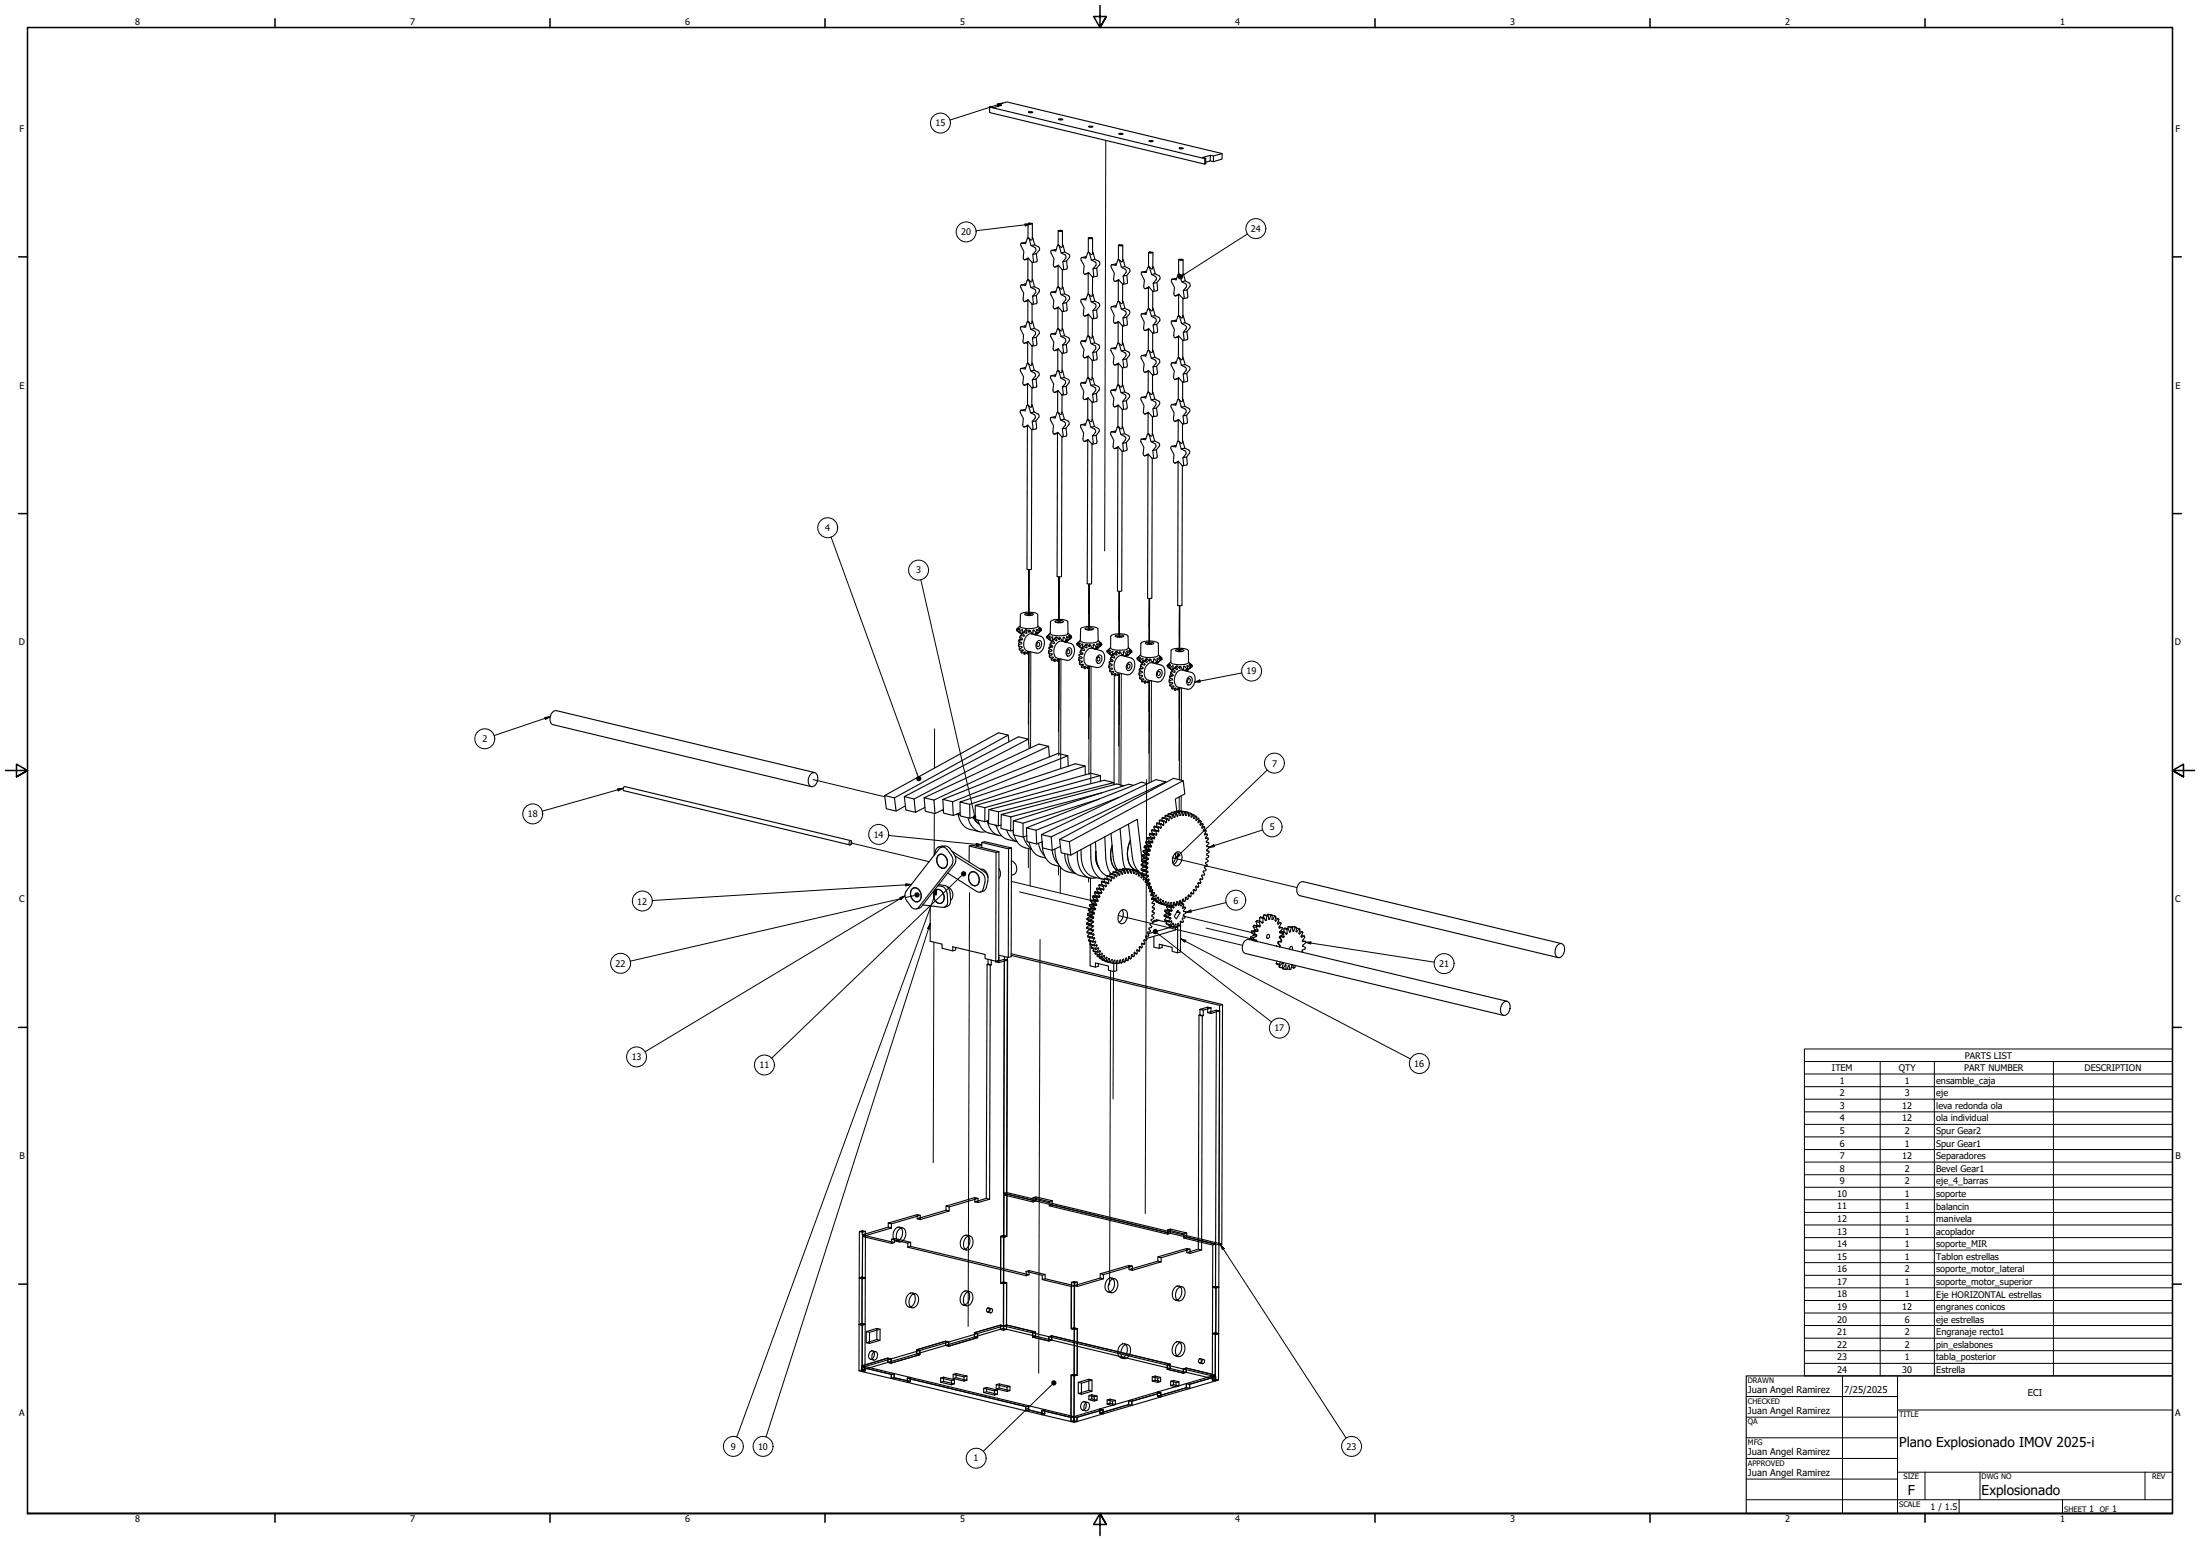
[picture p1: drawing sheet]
<svg xmlns="http://www.w3.org/2000/svg" width="1016mm" height="711mm" viewBox="0 0 1016 711" stroke-linecap="round" stroke-linejoin="round" font-family="sans-serif">
<!-- layer: Tweak Trail (ANSI) -->
<g fill="none" stroke="#000" stroke-width=".46">
<path d="M511 65l-1 189M475 263v21v-21v13M475 263v21M489 266v21v-21v14M489 266v21M503 270v21v-21v13M517 273v21v-21v14M517 273v21M531 290v-14v21M545 293v-13v21M475 301v33M475 301v42"/>
<path d="M476 301v44M490 304v51M503 308v33M503 308v49M504 308v54M515 312l-1 50M517 311v33M517 311v51M518 311v52M532 314v47M545 318v33M545 318v42"/>
<path d="M546 317v43M432 336v18M489 338v-33v44M531 328v-13v33M531 338v-23v46M375 360l34 8M530 360l-1 200M431 375v20M435 374h1M442 376h1M449 377l1 1M456 379h1"/>
<path d="M545 368v6M546 367l-1 7M393 389l36 9M475 392v8M476 392v17M489 400v4M542 396l57 14M448 412l-1 200M467 407l37 9M471 412l32 7M490 400v12M503 405v2"/>
<path d="M504 405v11M431 435v102M480 434v200M516 423l58 13M546 423l32 7M557 428l21 5M513 448l-1 145M514 448v59"/>
</g>
<!-- layer: Visible (ANSI) -->
<g fill="none" stroke="#000" stroke-width=".51">
<path d="M461 49v-1l2 1-4 1-2-1 99 24v3l-99-24v-3M461 48l4-1 99 24v2l-4 2M475 52h2zM489 55h2zM503 58h2zM517 62h2zM531 65h2zM545 68h1zM557 73h-1M559 72l-4 1h2v3h-1M560 72h-1v2l-2 1M564 71l-4 1v3l-1-1"/>
<path d="M474 112h-2M475 119v10l1 1 1-1v-8M475 120h-2M475 103v7l1 1 1-1v-7M475 103h2zM475 119h.1M475 119l-2 1M476 113l2 2v1l-1 1h2v3v1h-2M477 110l1 3h-2l-1-3-1 2h-2l-1 1a7 7 0 0 1 2 7M477 117v4l-2-2M478 113l2 2-1 2M488 115l-2 1"/>
<path d="M489 107v6l1 1 1-1v-6M489 106l2 1zM490 117l2 1v1l-1 2 2-1v3v1l-2 1M491 113l1 3-2 1-1-4-1 3h-2h-1a8 8 0 0 1 2 7M492 116l2 2-1 2M502 119h-3M503 110v6l1 2 1-1v-7M503 110h2zM505 116l1 4h-2l-1-4-2 3h-1l-1 1a7 7 0 0 1 2 6v1M506 120l2 1v1l-2 2M517 113h1zM517 113v7"/>
<path d="M517 120h.1M517 120h-1M518 120l2 3h-2l-1-3-2 2h-1l-1 1a7 7 0 0 1 1 7l3-1M519 113l-1 8-1-1M530 117l2-1zM530 117v6l2 1v-7M544 120h2zM544 120v6M546 120v7v1l-2-2M473 131l-1 1M473 131h.1M473 131h1"/>
<path d="M475 139h-2M475 138l-2 1M475 138v10M476 133l2 1v1l-1 2 2-1v3v1h-2M477 129l1 3-2 1-1-4-1 3h-2h-1a8 8 0 0 1 2 7M477 137v3l-2-2M478 132l2 2-1 2M486 135l-1 1a8 8 0 0 1 2 6h2M488 135h-2M489 123h-2M489 122l-2 1M489 122v10l1 1h1v-9"/>
<path d="M490 136l2 1v1l-1 2h2v3l-2 1M491 132l1 4h-2l-1-4-2 3h-1M491 121v3l-2-2M492 136l2 1v1l-1 2M501 138h.1M501 138h-2M501 138h1M503 126l-2 1M503 126v10M504 139l2 2v1l-1 1h1l1 3-1 1h-1M504 120l2 1v1l-1 2h1l1 3-1 1h-1M505 136l1 3h-2l-1-3-2 2h-1l-1 1a7 7 0 0 1 2 7"/>
<path d="M505 128l-1 9-2-1M505 124v4l-2-2M506 139l2 1v1l-2 2M515 122h.1M515 122h-2M515 122h1M516 130h-1M517 129l-1 10 2 1v-1v-8M518 123l2 2v1l-1 1h1l1 3-1 1h-1M518 139l1 3-1 1-1-4-2 3-2-1M519 127v4l-2-2M520 123l2 1v1l-2 2"/>
<path d="M527 126a7 7 0 0 1 1 7l3-1M529 125l-2 1M530 133h-1M531 132l-1 10 2 2v-1v-9M532 127l2 1v1l-1 2 1-1 1 4h-2M532 123l2 3-2 1-1-4-2 3h-2M533 131v3l-2-2M534 126l2 2v1l-2 1M543 129h.1M543 129h-2M544 136v10l2 1v-1v-8M544 136l-1 1"/>
<path d="M544 126h.1M544 136h.1M546 130l2 1v1l-2 2h2l1 3h-1l-1 1M546 126l1 4h-1l-2-4-1 3h-2v1a7 7 0 0 1 1 6l1 1M546 134l1 4-3-2M547 130l3 1v1l-2 2M472 151l-1 1a8 8 0 0 1 2 6h2M474 150l-2 1M475 158h-2M475 148h.1M475 158v10l1 1 1-1v-8M476 152l2 1v1l-1 2h2v3l-2 1"/>
<path d="M477 140l-1 9-1-1M477 148l1 4h-2l-1-4-1 3h-2M477 156v4l-2-2M478 152l2 1v1l-1 2M488 154h-3M489 142l-2 1M489 142v10l1 1 1-1v-8M490 155l2 2v1l-1 1h1l1 3-1 1h-1M491 152l1 3h-2l-1-3-2 2h-1l-1 1a7 7 0 0 1 2 7M491 159v4l-2-2M491 140v4l-2-2M492 155l2 1v1l-2 2"/>
<path d="M499 157v1a7 7 0 0 1 1 7l3-1M502 157h-3M502 146h-1M503 155h.1M503 145v10M503 145l-2 1M504 159l2 1v1l-1 2 1-1 1 3-1 1h-1M504 155l2 3-2 1-1-4-2 3-2-1M505 147l-1 9-1-1M505 143v4l-2-2M506 158l2 2v1l-2 1M513 141v1a7 7 0 0 1 1 7l3-1"/>
<path d="M515 141h-2M516 149h-1M517 148l-1 10 2 1v-9M518 143l2 1-1 3 1-1 1 4h-2M518 158l1 4h-1l-1-4-2 3h-2M519 147v3l-2-2M519 142l3 2v1l-2 1M527 145v1a7 7 0 0 1 1 6l1 1M529 144h.1M529 144l-2 1M529 144v1M530 152v10l2 1v-1v-8"/>
<path d="M530 152l-1 1M530 152h.1M532 146l2 1v1l-1 2h1l1 3h-1l-1 1M532 142l1 4h-1l-2-4-1 3h-2M533 150v4l-3-2M533 146l3 1v1l-2 2M541 148v1a7 7 0 0 1 1 7h1M543 148h.1M543 148h-2M544 156h-1M544 155v10l2 1v-1v-8M544 155l-1 1"/>
<path d="M546 149l2 2-2 2h2l1 3-1 1h-2M546 146l1 3h-1l-2-3-1 2h-2M546 153l1 4-3-2M547 149l2 1 1 1-2 2M474 170h-3M475 177l-2 1M475 177v10M476 171l2 2v1l-1 1h1l1 3-1 1h-1M477 167l1 4h-2l-1-3-2 2h-2v1a7 7 0 0 1 2 6v1M477 179l-1 9-2-1M477 175v4l-2-2M478 171l2 1v1l-2 2"/>
<path d="M487 173h.1M487 173h-2M487 173h1M488 171h1M489 162h-2M489 161v10M489 161l-2 1M490 175l2 1v1l-1 2 1-1 1 3-1 1h-1M490 171l2 3-2 1-1-4-2 3-1-1-1 1a7 7 0 0 1 1 7h1M491 163l-1 9-1-1M491 179v3l-2-2M492 174l2 2v1l-2 1"/>
<path d="M499 177v1a7 7 0 0 1 1 6h3M501 176l-2 1M502 165h-1M503 164l-1 10 2 1v-9M504 178l2 2-1 2h1l1 3-2 1M504 174l2 4h-2l-1-4-2 3h-2M505 163v3l-2-2M506 178l2 1v1l-2 2M513 161v1a7 7 0 0 1 1 6h3l2 2v-4M515 180h.1M515 180h-2M515 160l-2 1"/>
<path d="M516 168h-1M517 168l-1 10 2 1v-1v-8M518 162l2 1v1l-1 2h1l1 3h-1l-1 1M518 177l1 4h-1l-2-3-1 2h-2v1a7 7 0 0 1 1 7h1M519 162l3 1v1l-2 2M529 164h.1M529 164h-2M530 172h-1M530 171v10l2 1v-1v-8M530 171l-1 1M530 171l2 2M532 165l2 1v1l-2 2h2l1 3-1 1h-1"/>
<path d="M532 161l1 4h-1l-2-3-1 2h-2v1a7 7 0 0 1 1 7h1M532 169l1 4h-1M533 165l3 1-1 1-1 2M541 167v1a6 6 0 0 1 1 6l1 1 1-1M543 167h-2M544 175h-1M544 174v10l2 1v-9M546 169l2 1-2 3 2-1v3v1h-2M546 165l1 3-1 1-2-4-1 3-2-1M546 173l1 3-3-2M547 168l3 2-2 2M474 189h-3"/>
<path d="M474 197h-1M475 196v67h1l1-65M475 196l-2 1M476 190l2 2v1l-1 2 1-1 1 3-1 1h-1M477 187l1 3h-2l-1-3-2 3-2-1v1a7 7 0 0 1 2 7M477 195v3l-2-2M478 190l2 2v1l-2 1M485 193a7 7 0 0 1 1 7h3M487 192l-2 1M488 181h-1M489 200l-1 66h1h1v-64M489 180l-1 10"/>
<path d="M489 180l-2 1M490 194l2 2-1 2h1l1 3-2 1M490 190l2 3-2 1-1-4-2 3h-2M490 182v9l-2-1M491 198v4l-2-2M492 193l2 2v1l-2 2M499 196v1a7 7 0 0 1 1 6l1 1M501 196h-2M502 184h-1M503 184l-1 10 2 1v-1v-8M504 197l2 1v2l-1 1h1l1 3-1 1h-1M504 193l1 4h-1l-2-3-1 2h-2"/>
<path d="M505 182v4l-2-2M505 197l3 1v1l-2 2M513 199v1a7 7 0 0 1 1 7h1M515 199h.1M515 199h-2M516 187v10M516 187l-1 1M516 197h.1M516 187h.1M516 197l2 1v-1M518 181l2 1v1l-2 2h2l1 3-1 1h-1M518 197l1 3-1 1-2-4-1 3-2-1"/>
<path d="M518 189v8M518 197h.1M518 185l1 4-3-2M519 181l3 1v1l-2 2M527 183v1a6 6 0 0 1 1 6l1 1M529 183h-2M530 191h-1M530 190v10l2 1v-9M530 190l-1 1M532 185l2 1-2 3 2-1v3v1h-2M532 181l1 3-1 1-2-4-1 3-2-1M532 189l1 3-3-2"/>
<path d="M533 184l3 2-2 2M543 186h.1M543 186l-2 1M544 194h-1M544 194v10M544 194l2 2M546 188l2 1v1l-2 2h2v3l-2 1M546 196v8h-2M546 184l1 4h-1l-2-4-1 3h-2v1a6 6 0 0 1 1 6h1M546 192l1 3-1 1M547 188l3 1-2 3M488 200h-1"/>
<path d="M502 203v67l2-1v-64M502 203l-1 1M502 203h.1M505 201v4l-3-2-1 1M516 207h-1M516 206v67h1h1v-65M516 206l-1 1M518 201l2 1-2 3 2-1 1 3-1 1h-2M518 205l1 3-3-2M519 200l2 1 1 1-2 2M527 203a6 6 0 0 1 1 7h1h1M529 202l-2 1"/>
<path d="M530 210h-1M530 210v66h2v-64M532 204l2 1v1l-2 2h2v3l-2 1M532 200l1 4h-1l-2-4-1 3h-2M532 208l1 4-3-2M533 204l3 1-2 3M543 206h.1M543 206h-2M544 213l-1 1M544 204h.1M544 213v66l1 1 1-1v-64M545 207l3 2v1l-2 1h2v3v1h-2"/>
<path d="M546 203l1 4h-2l-1-3-1 2h-2v1a8 8 0 0 1 1 6h2M546 211v4l-2-2M547 207l2 1-1 3M469 291l1-1v1l2 2M470 291l1-1-1 2M470 298l2 1-1 1M470 292l2 1M471 295l1 2-2 1M471 295h.1M471 298v2M471 292l1-1v1M471 300h2l-1 1"/>
<path d="M471 289l-1 2M471 296l-1 2M471 294v1M471 294l1 1h-1M471 283h3h5v6a8 8 0 0 1-8 0zM472 298v1M472 295h-1M472 292l1 1-2 1M472 292v1M473 293v1M473 283h1a2.1 2.1 0 0 1 3 1 2.1 2.1 0 0 1-4-1zM474 291l-1 1"/>
<path d="M474 291l1 1v-1M474 291v1h-2M474 294l2-2 5 2a4 4 0 0 1 1 4 4 4 0 0 1-3 3h-4a4 4 0 0 1-1-7zM474 284h1h1M475 292l1-1v1M476 292h.1M477 292h-1M477 292v1M477 291h.1M479 292l-2-1v1M479 292l-1 1M479 291h.1"/>
<path d="M479 292h.1M479 296a1.5 1.5 0 0 1 2 0 1.5 1.5 0 0 1 0 3 1.3 1.3 0 0 1-2 0 1.3 1.3 0 0 1-1-2zM479 297a.8 .8 0 0 1 1 1 .8 .8 0 0 1-1 0zM479 289l2 1M480 290h.1M480 292l-1-1v1M480 292l-2 1M480 291l-2 2M480 291v1M481 290h-1l1 1M481 290v1M481 291l-1-1v1"/>
<path d="M481 291l-2 2M483 294l1-1-1 1 3 2M483 294h1M484 294h1l-1 1M484 295l2 1M485 299h-1l2 1-2 1M485 295l1-1v1M485 292l-2 2M485 300l-1 1M485 297v2M485 297l1 2h-1M485 287l3-1 5 1v5a8 8 0 0 1-8 0z"/>
<path d="M485 299h.1M486 297h.1M486 295h.1M486 295l1 2h-2M486 298l-1 1M486 295v2M487 297h.1M487 287l3-1 1 1h-2zM488 294l-1 1M488 294l1 1v-1M488 294v2l-2-1M488 297l2-1 5 1a4 4 0 0 1 1 4 4 4 0 0 1-3 4l-4-1a4 4 0 0 1-1-7z"/>
<path d="M488 287h1h1M489 295l1-1v2M490 296h.1M490 296h1M491 296h.1M491 294v1M492 295l-1-1v2M492 295v1M493 294h.1M493 295h-1M493 299a1.5 1.5 0 0 1 2 1 1.5 1.5 0 0 1 0 2h-1a1.4 1.4 0 0 1-2 0 1.4 1.4 0 0 1 1-2zM493 292l2 2"/>
<path d="M494 293h.1M494 295l-1-1v1M494 295l-2 1M494 295l-2 1 1-1M494 295h.1M495 294h.1M495 294l-1-1 1 1M495 294l-1-1v2M495 294l-2 2M497 297l1-1-1 2 3 1M498 298l1-1-1 1M498 298l2 1z"/>
<path d="M499 298l1-1v2M499 296l-1 1M499 290l3-1 5 1v6a8 8 0 0 1-8 0zM499 300h.1M500 299h.1M500 299l1 1h-2M500 299l-1 1M501 290h1a2 2 0 0 1 3 0l-2 1zM502 297l-1 1M502 297l1 1v-1M502 297v2h-2M502 297l-1 2"/>
<path d="M502 291l1-1 1 1M502 300l2-1 4 1a4 4 0 0 1 2 5 4 4 0 0 1-3 3l-5-1a5 5 0 0 1 0-7zM503 298h.1M503 298l1 1M504 299h.1M505 299h-1M505 299h.1M505 297v1M506 299l-1-2v2M506 299l-1 1M507 297h-1M507 299h-1"/>
<path d="M507 299l-1 1M507 296l2 1M508 297h-1M508 298l-1-1v2M508 298l-2 2M508 298h.1M509 297h.1M509 297l-1-1 1 2M509 298l-1-1v1M509 298l-2 1M513 299l-2 2M513 293h3h5v6a8 8 0 0 1-8 0z"/>
<path d="M515 293h3l1 1h-3zM516 294h1h1M521 299l2 1M527 297l3-1 5 1v5a8 8 0 0 1-8 0zM529 297l2-1 2 1h-2zM530 297h1h1M471 300l1 1M472 301h2l-1 1M473 301v1l2-1-1 1M474 301v1M476 301l-2 1M484 301l2 1-1 1"/>
<path d="M485 302v1M485 303h1v1M485 303l1 1M486 304h1v1M486 302h.1M487 304v1l2-1-1 1M488 305h.1M490 304l-2 1M493 300a.8 .8 0 0 1 1 1 .8 .8 0 0 1-1 0zM498 304l2 1-1 1M498 302l2 2h-2M498 305l1 1"/>
<path d="M499 306l1 1-1 1M499 303l-1 1M499 300v2M499 300l1 2h-2M499 302h-1M499 307v1M499 308h2v1M500 305h.1M500 302h-1M501 308v1l2-1h-1M501 300h.1M502 308h.1"/>
<path d="M503 307l-1 1M507 303a1.4 1.4 0 0 1 2 0 1.4 1.4 0 0 1 0 2l-1 1a1.8 1.8 0 0 1-2-1 1.8 1.8 0 0 1 1-2zM507 303a.9 .9 0 0 1 1 1 .9 .9 0 0 1-1 1zM511 301l1-1-1 1 3 2-2-1M511 301l2-1-1 2M512 308l2 1-2 1M512 302l2 1M512 305v1l2 1-2 1M512 310h2l-1 1M512 308v2M513 302l1-1v1M513 306l-1 2"/>
<path d="M513 304v1M513 304l1 1h-2M513 305h-1M513 305h.1M513 310v1M513 311h2v1M514 308v1M514 305h-1M514 302l1 2-2-1v1M514 302l-1 1M514 311l1 1 2-1-1 1M515 303v1"/>
<path d="M515 301v1M515 301l2 1v-1M515 301l1 1h-2M516 304l2-1 4 1a4 4 0 0 1 2 4 4 4 0 0 1-3 3h-5a4 4 0 0 1 0-7zM516 311v1M517 302v-1l1 1M517 311l-1 1M518 302h.1M518 302h1M519 302l-1 1M519 302v1M519 301h.1"/>
<path d="M520 302l-1-1v1M520 302l-1 1M521 300l-1 1M521 302h-1M521 306a1.8 1.8 0 0 1 2 2 1.8 1.8 0 0 1-3 1v-2zM521 307a.8 .8 0 0 1 1 1 .8 .8 0 0 1-1 0zM521 300h.1M522 302l-1-2v2M522 302l-2 1M522 301l-2 2 1-1M522 301v1M523 300h-1l1 1"/>
<path d="M523 300l-1 1M523 301l-1-1v1M523 301l-2 2M525 304l1-1-1 1 3 2M525 304h2l-1 1M526 311l2 1-2 1M526 305l2 1M526 309l1 1-1 1M526 309h.1M526 313h2l-1 2M526 312v1M526 305l2-1v1"/>
<path d="M527 302l-2 2M527 310l-1 1M527 307v2M527 307l1 1-2 1M527 313v2M527 309h-1M527 315l2-1v1M528 312h.1M528 305h.1M528 308l-1 1M528 305l1 2h-2M528 305l-1 2"/>
<path d="M528 314l1 1 1-1v1M529 307h-1M529 304l-1 1M529 304l2 1v-1M529 304l1 2-2-1M529 304v1M530 315h.1M530 306h1l5 1a4 4 0 0 1 2 4 4 4 0 0 1-4 4l-4-1a5 5 0 0 1 0-8zM531 304v1M531 304l1 1M531 314l-1 1M532 305h1"/>
<path d="M532 305v1M533 305l-1 1M533 306h.1M533 304v1M534 306h.1M534 305l-1-1v1M534 304h.1M535 305h-1M535 305l-2 1 1-1M535 309a1.7 1.7 0 0 1 2 2 1.7 1.7 0 0 1-3 1v-1zM535 310a.9 .9 0 0 1 1 1 .9 .9 0 0 1-1 1zM535 302l2 2"/>
<path d="M535 303h.1M536 305l-2-1 1 1M536 305l-2 1M537 304l-1-1 1 1M537 304h-1M537 304l-2-1 1 2M537 304l-3 2M537 304h.1M539 307l1-1-1 2 2 1-1-1M539 308l2-1-1 1M540 314l2 1-2 1M540 308l2 1"/>
<path d="M540 312l1 2h-1M540 315v1M540 308l2-1v2M540 316l2 1-1 1M541 306a8 8 0 0 0 8 0M541 306l-2 1M541 306v-6a8 8 0 0 1 8 0v6M541 313l-1 1M541 310v2M541 310l1 2h-2M541 312h-1M541 312h.1"/>
<path d="M541 317v1M541 318h2l-1 1M541 315h1M542 309h.1M542 312h-1M542 309l1 1h-2M542 309l-1 1M542 318l1 1 1-1M543 310h-1M543 300a2 2 0 0 1 4 0l-3 1zM543 308h-1M543 308h2"/>
<path d="M543 308l1 1h-2M543 308h.1M544 318h.1M544 301l1-1 1 1M544 310l1-1 5 1a4 4 0 0 1 2 5 4 4 0 0 1-4 3l-4-1a5 5 0 0 1 0-7zM545 308h.1M545 308l1 1M545 317l-1 1M546 309h.1M547 309h.1M547 307v1M548 309l-1-2-1 2"/>
<path d="M548 309h-1M548 307h.1M549 309h-1M549 313v-1a1.7 1.7 0 0 1 2 2 1.8 1.8 0 0 1-3 2v-1zM549 313a.9 .9 0 0 1 1 1 1.1 1.1 0 0 1-2 1zM549 306l1 1M549 307h.1M550 308l-2-1 1 2M550 308l-2 2M550 308l-3 2 2-1M550 308h.1M550 307h.1"/>
<path d="M550 308l-1-1 1 1M550 307v-1v2M550 308l-2 1M466 339v3M374 357a2 2 0 0 1 3 0 2 2 0 0 1 1 2 2.6 2.6 0 0 1-1 3 2.6 2.6 0 0 1-3 0l-1-2zM376 357l-119-29a4 4 0 0 0-3 3 4 4 0 0 0 1 3l120 29M475 341v4M484 344l1 5M493 349v5M501 354v4M508 358v3M409 367v6l5 1 4-2"/>
<path d="M413 368l53-29-5-1-52 29 4 1 1 6M418 368v6l5 1 4-2M422 369l53-28-5-1-52 28 4 1 1 6M427 368v6l5 1 4-1M431 369l53-25-4-1-53 25 4 1 1 6M435 369l1 6 4 1 3-1M440 370l53-21-4-1-54 21 5 1v6M442 375l1 4 2 2a10 10 0 0 0 7 3M443 370v7l5 1 2-1M447 377a7 7 0 0 0 8 7M448 371l53-17-4-2-54 18 5 1v7M450 377l2 3"/>
<path d="M450 372v6l5 1h2M452 378l2 5a11 11 0 0 0 7 3M455 373l53-15-4-1-54 15 5 1v6M456 379a8 8 0 0 0 7 7M457 374v6l4 1h1M461 375l53-14-4-1-53 14 4 1v6M462 376v6l5 1h1M468 379v6l5 1h1M508 369l-36 11M509 366l-42 11M514 361v1M517 368l-39 15"/>
<path d="M519 363l-3-1-54 14 5 1v6M523 362h-2l-53 17 4 1 1 6M530 362l-3-1-53 21 4 1 1 7M535 379h3M537 378h2M537 379v2M537 379h-2v1M538 379l1 1-1-1M538 379h-1M538 376l2 1M538 361h.1M539 378v2"/>
<path d="M539 378h-2v1M539 378l1 1-1-1M539 378h.1M539 376h3M540 377v2M540 377l-2-1v1M540 377l1 1M540 377h.1M541 375h2M541 376v2M541 376h-2M542 376l1 1h-1"/>
<path d="M542 376h-1M542 375h3M543 375v2M543 375h-2v1M543 375l1 1M543 375h.1M544 375h2M544 374l2 1M544 375v2M544 375h-2M545 375v1M545 375h-1"/>
<path d="M545 375h2M545 374l2 1M546 375l-1 1M546 375h.1M546 375v1M546 376h.1M546 360l1 6-4 3v6M546 375h3M547 374l2 1M547 375v1M547 375h.1M547 375l1 1"/>
<path d="M549 375l-1 1M549 375h.1M549 375v2l1-2M549 375h1M550 375v2l1-1M550 376h1M551 376v2l1-1M551 376l1 1M552 377l1 2v-1M553 377v1M553 378v1h1M554 379h.1"/>
<path d="M554 379v2l1-1M554 380h1M393 388l-104-25-1 1v1l104 25M433 395a3 3 0 0 1 4 0 3 3 0 0 1 1 4 2.4 2.4 0 0 1-3 2 2.4 2.4 0 0 1-2-3zM434 395a3 3 0 0 1 3 2 3 3 0 0 1-2 4 4 4 0 0 1-1-6zM434 392l2-1a6 6 0 0 1 3 4l1 2v2l-16 20-2 1a5 5 0 0 1-3-4l-1-3 1-2zM434 394h.1M435 391h-2a4 4 0 0 0-1 4M435 391a2.8 2.8 0 0 1 4 1l2 4v3l-15 19-3 1M436 391h-3M439 393l17 10v3l-1 4v1l-2 1M441 395l13 8 1 3-1 5-2 1-1-1-13-8"/>
<path d="M448 390l12 3h1v50l-1 1-5-2v-2l-15-3v2M453 389l13 3 1-1-12-3-2 1v2M460 381h.1M460 393v51h1M460 381l3 5a10 10 0 0 0 7 2l-3-1-2-4M461 393l-12-3h-1v8M466 392v50M467 397a4 4 0 0 1 3 4 4 4 0 0 1-3 3M467 391v51h-1l-5-1M468 383v1M468 385a8 8 0 0 0 8 7M473 386l1 4 2 2"/>
<path d="M474 382v6l5 2 2-2a10 10 0 0 0 8 12M475 389a8 8 0 0 0 8 7M480 389l1 4 1 2M481 385l1 6 4 1 4-1M485 386l53-25-4-1-53 25 4 1a21 21 0 0 0 2 11l2 2M487 392a10 10 0 0 0 10 11 10 10 0 0 1-5-9M489 387l1 7 5 1 30-17 2 19M493 394a10 10 0 0 0 6 10l4 1M494 388l52-28-4-1-53 28 5 1 1 7M498 393a10 10 0 0 0 6 12h2M499 392a12 12 0 0 0 5 12l6 2M504 390v6a10 10 0 0 0 6 10"/>
<path d="M506 389v6a10 10 0 0 0 5 9M506 393v4l2 4M510 386l1 12 2 5M513 385l1 12 2 5M514 390a11 11 0 0 0 2 12M517 382l2 18 1 1h2M521 380l2 17 2 4 2 2M522 388a11 11 0 0 0 3 14h1M527 399h2M527 399h.1M527 397l1 1M527 397l2 1"/>
<path d="M527 397h2M527 397h.1M527 395l1 1M527 395l2 1M528 395h2M528 395h-1M528 398h.1M528 393l1 1M528 393l2 1M528 393h2M528 393h.1M528 398l-1 1"/>
<path d="M528 400l2 1M528 398h2v1l-2-1zM528 396l-1 1M528 396h2v1l-2-1zM528 391l1 1M528 391h2M529 394l-1 1M529 390l2 1M529 390l-1 1M529 394h2v1l-2-1zM529 392l-1 1M529 400h1v1"/>
<path d="M529 400l-2-1 3 1M529 389l1 1M529 389h2M529 399v1M529 392h2v1l-2-1zM529 398h1M529 397v1M529 388h1M529 388l2 1M529 388v1M529 396h1M530 395l-1 1"/>
<path d="M530 390h-1M530 390h2v1l-2-1zM530 387v1M530 394h1M530 387h2M530 393v1M530 399h-1M530 386v1M530 397h-1M530 391l1 1M530 388h2v1l-2-1zM531 391h-1"/>
<path d="M531 395h-1M531 385v1M531 385l2 1M531 385h.1M531 389l1 1M531 393h-1M531 387v-1l2 1h-1M531 389h1M531 389h.1M532 391h-1M532 383v2M532 383h2"/>
<path d="M532 383l2 1M532 387v1M532 385h2h-1M532 387l-2-1 3 1M532 387h.1M533 386v1M533 382v1h2v1l-1-1M533 382h2M533 385h-2h2M533 385v1M534 384v1M534 383v1"/>
<path d="M534 380v2M534 380h2M534 380l2 1M535 382v1M535 382h1h-1M535 382h.1M536 381v1M536 380l1 1v-1M536 380v1M542 394a1.9 1.9 0 0 1 3-1 1.9 1.9 0 0 1 1 3 2.6 2.6 0 0 1-1 3 2.6 2.6 0 0 1-3 0v-3zM543 394v2l-1 2M543 393a4 4 0 0 1-1 6"/>
<path d="M555 381l1 1M555 380v2h1M556 383h1M556 382v1h1M556 385h1M557 387h1M557 383l-1 2h1M557 389h1M557 391h1M557 393h1l-1 1 1 1-1 1 1 1-1 1v2h-1l1 1-1 1v1l-1 1v2h-1M557 393h1M557 385v2"/>
<path d="M558 387l-1 2h1M558 389l-1 1 1 1-1 2M421 411a3 3 0 0 1 4 0 3 3 0 0 1 0 3 2.3 2.3 0 0 1-2 2 2.3 2.3 0 0 1-2-2zM421 408v1M421 410a3 3 0 0 1 4 2 3 3 0 0 1-2 4 4 4 0 0 1-2-6zM422 410h.1M424 416h.1M430 418v16l5 2v2l5 1 1-1v-1M432 411a3 3 0 0 1 4 1 3 3 0 0 1 0 4 2.9 2.9 0 0 1-4 0 2.9 2.9 0 0 1-1-3zM432 411a3 3 0 0 1 4 2 3 3 0 0 1-2 4 4 4 0 0 1-2-6zM433 410v1M433 409l3 1 1 3a6 6 0 0 1 0 5l-2 1-9-1"/>
<path d="M433 408a5 5 0 0 1 5 2l1 2v4l-1 2-2 1M435 417h.1M436 401h.1M437 409a4 4 0 0 1 2 7M448 403a3 3 0 0 1 4 2 3 3 0 0 1-2 4 4 4 0 0 1-2-6zM449 402h.1M451 409h.1M453 401a3 3 0 0 1 3 4M461 401l1 2-1 2M503 420h2M503 420h.1M503 418l1 1"/>
<path d="M503 418l2 1M503 418h2M503 418h.1M504 416v1M504 419l-1 1M504 416h2M504 419h2v1l-2-1zM504 415h1M504 415l2 1M504 415v1M504 417l-1 1M504 417h2v1l-2-1z"/>
<path d="M505 414v1M505 414h1M505 414h.1M505 419h1M505 415h2v1l-2-1zM505 418v1M505 412l1 1M505 412l2 1M506 412h-1M506 414h2h-1M506 416v1M506 420h-1"/>
<path d="M506 416h1M506 416h.1M506 418h-1M506 410l1 2M506 410h1h2M506 410l2 1M506 414l1 1M507 412h2h-1M507 414h-2h2M507 414h-1M507 413l1 1M507 409l1 1"/>
<path d="M507 409h3M507 409h2M508 412h-2h2M508 412l-1 1M508 410h2h-1M508 411l1 1M509 407v1l2 1h-1M509 407h2M509 407l2 1M509 410l-1 1M509 409l1 1M510 409h-1"/>
<path d="M510 406h2M511 408v1M511 407l1 1-1-1M511 407v1M511 404l3 1M512 406v2M512 406h-2v1M512 406h1M512 406h.1M513 403l2 1M513 405v1M513 405l-2-1v2"/>
<path d="M514 405h1h-1M514 405h-1M514 402l2 1M515 404v1M515 404l-2-1v1M515 404h1h-1M515 404h.1M515 402h3M516 403v1M516 403l-2-1v1M516 403l1 1M516 403h.1"/>
<path d="M517 401l2 1M517 402v2M517 402h-2M518 402v1M518 402h-1M518 401h2M518 420a4 4 0 0 1-1 6M518 401h3M519 402l-1 1M519 402l-2-1v1M519 402v1M519 402h.1"/>
<path d="M519 403h.1M520 401h2M520 401v2M520 401h1M521 401v2M521 401l2 1M522 401l-1 2M522 401h.1M522 401v2M522 403h.1M523 402l-1 1M523 402h.1"/>
<path d="M523 402v1l1-1M523 402h1M524 402l1 2 1-2M525 402h1M526 402v2l1-1M526 403h1M527 403h.1M527 402h2M527 401h2M527 401v1M527 404h1M527 403h2"/>
<path d="M527 403l2 1M527 403v2l1-1M528 400l-1 1M528 402l2 1M528 404v2l1-1M528 402l-1 1M528 405h1M528 404h2M528 404h.1M529 402l1 1M529 401v1M529 405v2h1"/>
<path d="M529 403v1M529 406l1 1M529 404h1M529 405h.1M529 406h.1M529 405v1M529 406h2h-1M530 401h-1M530 407v1h1M530 408h1M530 403h-1M530 404l-1 1"/>
<path d="M530 408h1v-1l-1 1M531 406l-1 2M531 408v2h1l-1 1M531 411l1 1v1h1M531 411h.1M531 408l-1 1v1l2-1h-1M532 413h1M532 409l-1 2M532 413h.1M532 415h1M532 411h-1M532 415h2"/>
<path d="M532 414l2 1M532 417h1M532 419h1M532 411v2M533 414h.1M533 413l-1 2M533 412l-1 1M533 415h.1M533 415v1M533 416l-1 1h1M533 415l2 1M533 416h2"/>
<path d="M533 417l-1 1 1 2h-1l1 2-1 1 1 1-1 1v1M533 412v2M534 415h.1M534 413l-1 1M534 416l2 1M534 413v2M535 414l-1 1M535 416h.1M535 414v2M535 417h2M535 417h3M536 415h.1"/>
<path d="M536 415l-1 1M536 417h.1M536 415v2M537 417l1 1M537 417h.1M537 417l2 1M537 416h.1M537 416l-1 1M537 417h1M537 416v1M538 416h.1M538 416v1"/>
<path d="M538 418h1M539 416l-1 2M539 418v2M539 418h2M539 418l2 1M539 418v-2l1 2M539 418h1M539 420h2zM540 418h.1M540 418l1-1v1M540 418h1M541 419v1"/>
<path d="M541 418l1 1h-1M541 418v1M542 417h.1M542 417v2M542 417l1 1M543 418l-1-2-1 2M543 416h1M544 416v2M544 416l-1 2M545 416v2l1-1M545 416l-1 2M546 417l-1-1v1l-1-1-1 2"/>
<path d="M546 417h.1M546 416h1M546 418l1 1M546 417v2h1M547 416l-1-1v2M547 419v2M547 415h1M548 415v-1l-1 2M549 414h1M550 414l-1-1-1 2M550 412l1 1M551 413l-1-1v2"/>
<path d="M551 411h1M551 411v2M552 409h1M553 409h-1v2M553 407l1 1M553 407v2M554 406l1 1-1 1-1-1M554 406h1M502 426h2M502 428h2M502 428v1h2M502 426h.1"/>
<path d="M502 424l3 1M502 424l2 1M502 424h2M502 430l2 1M502 424h.1M502 422l1 1M502 422l2 1M502 422h2M502 432h2M502 432l2 1M502 422h.1M503 420v1"/>
<path d="M503 420l2 1M503 434l2 1M503 427l2 1M503 427l-1 1M503 425l2 1M503 425l-1 1M503 429l2 1M503 429l-1 1M503 423l-1 1M503 423h2v1l-2-1zM503 431h2M503 431l-1 1"/>
<path d="M503 436h.1M503 421l-1 1M503 421h2v1l-2-1zM503 436v10h3h1v-1M503 436h2M503 434v1M503 433v1h2M504 427h1v1M504 427l-2-1 2 1M504 429h1v1M504 435l-1 1h2M504 426v1"/>
<path d="M504 428v1M504 425h1M504 437l2 1M504 424v1M504 431h.1M504 431h1M504 423h1M504 422v1M504 432v1M504 433h2h-1M504 436v1l2 1M505 421h.1"/>
<path d="M505 420v1M505 434v1M505 439l2 1M505 428h-1M505 426h-1M505 425v1M505 430l-1 1M505 424h-1M505 438v1h2M505 431l-1 1M505 436h.1M505 422h-1"/>
<path d="M505 435h1v-1l-1 1M506 433l-1 1M506 439v1l2 1M506 438h.1M506 435l-1 1M506 436h1h-2M507 436l-1 2M507 439v1M507 438h-1M507 438v1M508 439l-1 1M508 439v2"/>
<path d="M518 420a2.1 2.1 0 0 1 2 0 2.1 2.1 0 0 1 1 3 2.5 2.5 0 0 1-1 3 2.5 2.5 0 0 1-3 0l-1-3zM525 439v-1l1 1M525 439v1M525 439h1M526 437h1M526 437v2M527 436h1M528 436l-1-1v2M528 434h1M528 434v2M529 432l1 2h-1h-1M529 432h1"/>
<path d="M532 426h-1l1 2-1 1v1h-1l1 2h-1h-1M532 426l3-1 4 1M533 425h2h-2M533 432v5l2 1 2-1v-1M538 422l2 1M538 422v1M538 425h2M538 425l2 1M538 421h1M538 421h2M538 420h1M538 420l2 1"/>
<path d="M538 420v1M539 426l2 1M539 422h-1M539 423l2 1M539 423l-1 2M539 421l2 1h-2zM539 425v1l2 1M540 423l1 1M540 423h-2h2M540 423h.1M540 427l2 1M540 425v1"/>
<path d="M540 421l1 1M540 421h.1M541 427h.1M541 422l-1 1M541 424l-1 1M541 425l-1 1M541 420l-1 1M541 425v2M541 428l-11 3M542 426l-1 1M542 428h.1M542 426v2"/>
<path d="M542 428l1-1v1M542 428h1M543 428v1l-14 4M543 421h2l-1-1-2 3 1 1 2-3M544 427h.1M544 427h1M544 427v13M545 427l-1-1-1 2M545 427h-1M545 427h.1M545 425l1 1M545 425v2"/>
<path d="M545 427v12l-1 1-3-1v-2l-6-1v2M547 421h.1M547 421h1l-1 1v1l-1 1v2M577 433l3 1M577 433l2 1M578 432l1 1M578 432l-1 1M578 430l1 1M578 430h2M578 430h.1M579 434h1h-1M579 434h.1"/>
<path d="M579 428l1 1M579 428h1M579 432h-1M579 431l1 1h-1zM579 433v1M579 427v1M579 431l1 1M579 430h-1M580 430l-1 1M580 429h1v1h-2zM580 425l1 2M580 425l2 1"/>
<path d="M580 428l1 1M580 432l-1 1M581 427h1v1l-1-1M581 427h-2h2M581 427h-1M581 427l-1 1M581 430h-1M582 426v1M582 423v2M582 423l1 1M582 423h2M582 425l1 1h-1"/>
<path d="M582 425h-2M582 425v1M583 424v2M584 422l-1 1M584 422l1 1M584 422l2 1M584 423v2h1h-1M584 423l-1 1M585 423v2M585 422h.1M585 422h2M586 423v1"/>
<path d="M586 423h-1M586 424h.1M587 422l-1 2M587 422h.1M587 422v2M587 422l2 1M587 424h1M589 423l-2 1M589 423v2l1-1M589 424h1M589 437h1M590 425l1 1"/>
<path d="M590 424v2v1l1-1M590 435h.1M590 435h2M590 435l1 1M591 428h1M591 433h.1M591 436v1zM591 430l1 1-1 2 1 1M591 430l1 1M591 437h.1M591 432h1M591 433l1 1"/>
<path d="M591 430l2 1M591 430h.1M591 432h2v1l-1-1M591 426v2h1M592 432h.1M592 432l-1 1M592 434v1l-1-1M592 434l-2 1 1 1M592 428l-1 2M593 431v1M593 429v1M593 429h2"/>
<path d="M593 429h1M593 430l1 1M593 430h-1h-1M593 430v1M594 429v2M595 428h2M595 429l1 1h-1M595 429h-1M596 438v-1h1v1M596 428v2M596 428h-1v1M597 428h1"/>
<path d="M597 428h2M597 428v2M597 428h-1M598 428l-1 2M598 428h1M599 428v2l1-1M599 428l1 1M600 429v2l1-1M600 430h1M601 432h1M601 430v3l1-1M601 434h2"/>
<path d="M602 437h1v1h-2l1 2M602 437h.1M602 432v3l1-1M603 434l-1 3M719 436a1.9 1.9 0 0 1 3 0 1.9 1.9 0 0 1 1 2 2.7 2.7 0 0 1-1 3 2.7 2.7 0 0 1-3 0l-1-2zM721 435l-119-28a4 4 0 0 0-3 3 4 4 0 0 0 1 3l120 29M456 445l-1 108h2M456 443v2h2v-2M456 445h2M457 445v108M460 444l4-1h1l-4 1M461 442v2"/>
<path d="M461 442h.1M464 443l-1 127M464 441l-1 110 2-1v-108M465 443v128h-3v21v-21h3v-20h-1v41h-2h1v-22M467 441l96 23h2l-1 110M467 440l98 24M506 440l2 1M507 441l2 1M508 441h.1M508 442l2 1M509 440l-1 1M509 442h.1"/>
<path d="M509 443h2M509 443l2 1M509 440v2M510 443h.1M510 441h.1M510 441l-1 1M510 441v2M510 443l2 1M510 444h3M511 442l-1 1M511 443v1M511 442v1"/>
<path d="M512 444h2M512 442h.1M512 442l-1 2M512 444h1M512 443v1M513 443v1M514 443h.1M514 443v1M514 444l1-1v2M514 444l1 1M514 445v3M515 444l1 1"/>
<path d="M516 444v4h-2h-2v-2l-6-2v2M516 445v-2l-1 2M517 444h1M518 444v-1l-2 2M518 444h1M519 444v-1l-1 1M520 443h1M521 443l-1-1-1 2M521 442l1 1M522 443v-2l-1 2M522 441l1 1M523 442v-2l-1 3"/>
<path d="M524 440h1M525 440l-1-1-1 3M589 445h2M590 444l-1 1h2M591 446l2 1M591 445v1l1 1M591 445h.1M591 444v1M592 444l1 1-1-1-1 1M592 447h1M592 447h2M593 445l-1 2"/>
<path d="M594 445h.1M594 445l-1 2M594 447l1-1 1 1M594 446v1M594 447h2M596 446l2 1M598 447l-1-2-1 2M598 446v1M554 469l-1 108h2M554 468v1h2M555 469v108M558 465h1v3l-1-1z"/>
<path d="M558 465l-4 1v2l2 1v-3h-2M558 467l4-1 1 1-4 1M559 465l-3 1M562 466l-1 128M563 467v127h-3v-19M563 464v111l1-1-99-24M694 463a1.9 1.9 0 0 1 2-1 1.9 1.9 0 0 1 1 3 2.8 2.8 0 0 1 0 3 2.8 2.8 0 0 1-4 0v-2zM696 462l-119-28a4 4 0 0 0-3 2 4 4 0 0 0 1 4l119 29M437 557v2h1l-13 4M437 559l-13 3 1 1v-2M450 555v-2h2l-14 4M450 553l-13 4h1v2"/>
<path d="M452 553v2M455 553l-5 2h2l5-2M463 551l100 24M464 551l13 4M465 551l13 3M477 553l8 2M478 552v2l-1 1M485 555l1-1v2l-1 1zM485 557l54 13M486 554l-8-2-1 1v2M397 568v43M398 568h-1l1 1v21"/>
<path d="M398 569l2-1h-2v2M398 571l14 3M410 564v2l2 1-12 3 13 3M410 566l-12 4h2v-2M412 572h1v1l-1 1zM412 572l7 2 2-1v2M413 572l8 1M413 567a2 2 0 0 1 3 0 2 2 0 0 1 1 2 2.5 2.5 0 0 1-1 3 2.5 2.5 0 0 1-3 0l-1-2zM414 573h1M415 568a2 2 0 0 1 3-1 2 2 0 0 1 0 3 2.6 2.6 0 0 1-1 2 2.6 2.6 0 0 1-3 0v-2zM415 566l2 1M419 574v2l2-1"/>
<path d="M419 576l55 13M421 575l54 13M424 562v-1h1l-13 4M424 561l-14 3 2 1v2M445 577h1M445 570a2.3 2.3 0 0 1 3 1 2.3 2.3 0 0 1 0 3 2.2 2.2 0 0 1-2 2 2.2 2.2 0 0 1-2-1v-3zM446 571a2 2 0 0 1 3 0 2 2 0 0 1 0 2 2.6 2.6 0 0 1-1 3 2.6 2.6 0 0 1-3 0v-2zM446 570h2M462 571h3zM539 568l8 1M541 567v2l-2 1M547 569h1v2h-1z"/>
<path d="M548 569l-7-2-2 1v2M548 571l13 3-1 1-13-4M548 578v-2l2 1-14 3M548 576l-13 4h1v2M550 577v1M553 577l-5 1h2l5-1M561 574v20M397 590h3zM398 589v22h-1l1 1v21l14 3v-2h1M398 589v22h2l-2 1v19h1l1-61-2 1v19M419 598a2 2 0 0 1 3-1 2 2 0 0 1 1 3 2.5 2.5 0 0 1-1 2 2.5 2.5 0 0 1-3 0l-1-2zM421 597h2"/>
<path d="M421 597a2.3 2.3 0 0 1 3 1 2.3 2.3 0 0 1 0 3 2.2 2.2 0 0 1-1 2 2.2 2.2 0 0 1-3-1v-3zM444 597a2 2 0 0 1 3-1 2 2 0 0 1 1 3 2.5 2.5 0 0 1-1 3 2.5 2.5 0 0 1-3-1l-1-2zM446 597a2 2 0 0 1 3-1 2 2 0 0 1 0 3 2.6 2.6 0 0 1-1 3 2.6 2.6 0 0 1-3 0v-3zM446 596h2M462 592h3h-1zM465 592v21h-2l-13 4v-2h1l12-3M465 592v20h-2l1-20h1h-2v21M474 587l1-1v2l-1 1zM474 587l7 2 2-1v2M475 586l8 2M481 589v2l2-1M481 591l14 3"/>
<path d="M483 590l13 3v-2l2 1h-2M495 592v21v-19l1-1v20M496 591l-1 1h1v22M508 590l-12 3 2 1v-2M508 588v2h2l-12 4M511 591a2 2 0 0 1 3-1 2 2 0 0 1 1 3 2.6 2.6 0 0 1-1 2 2.6 2.6 0 0 1-3 0l-1-2zM512 596l1 1M513 591a2 2 0 0 1 2-1 2 2 0 0 1 1 3 2.6 2.6 0 0 1-1 3 2.6 2.6 0 0 1-3 0v-3zM513 590h2M521 586v-2h2l-13 4M521 584l-13 4h2v2M535 580v2h1l-13 4"/>
<path d="M535 582l-14 4h2v-2M542 594a2 2 0 0 1 3 0 2 2 0 0 1 1 2 2.5 2.5 0 0 1-1 3 2.5 2.5 0 0 1-3 0l-1-2zM544 595a2 2 0 0 1 3-1 2 2 0 0 1 0 3 2.6 2.6 0 0 1-1 3 2.6 2.6 0 0 1-3 0v-3zM544 594h2M560 594h3zM397 611v22h2h-1v-2h1M397 611h1h2zM400 615l5-2h1v6M402 615v5M405 613v5l1 1-4 1h-2l5-2M406 613l-4 2h-2v5M420 603l1 1"/>
<path d="M437 619h1v2l13-4-13 4h-1zM445 602l1 1M450 615h1v2h-1zM456 606h2M457 604h1M457 604h1a.8 .8 0 0 1 0 1 .8 .8 0 0 1-1 0zM462 612h1v2l2-1h-3zM463 614l-1-1v-1l-12 3M463 612h2v1M463 612l21 5v2l2-1v-1h-2M465 612l13 3v2h-1l7 2-7-2v-2h1zM465 613l13 4"/>
<path d="M477 615h1v2h-1zM478 617l8 1-2 1v-2M484 617h2v1l54 14M484 617l62 15v2l2-1v-2l-2 1M486 617l54 13v2h-1l7 2-7-2v-2h1zM495 613h3zM496 613v21l1 1h-1v-21M498 613l-1 22M543 600h1M544 619l2 1M544 620a2.3 2.3 0 0 1 3 1 2.3 2.3 0 0 1 0 2 2.2 2.2 0 0 1-1 3 2.2 2.2 0 0 1-3-1v-3zM560 616h3z"/>
<path d="M563 616v21h-2h-1h1v-2h-1M563 616v-22h-3v41h1v-20l-1 1h1l1-22-1 22h2l-2-1v22l-13-4v-2l-2 1M398 630l1 1v2l-1-1zM398 630l1 1 26-8v2h-2l-25 7zM398 630l12-3h1v2l14-4-14 4h-1v-2zM398 631l14 3M399 631v2h-2M399 631l14 3M402 624a1.8 1.8 0 0 1 2 2 1.8 1.8 0 0 1-2 1l-1-1zM402 627l1 1M403 623l1 1M403 624a1.8 1.8 0 0 1 2 2 1.8 1.8 0 0 1-2 2v-2z"/>
<path d="M410 627h1v2h-1zM413 634l7 2v2l-7-2zM413 634h-1v2h1l7 2h-1v-2l55 13-55-13h1l55 13M413 634v2h-1l7 2M419 638l55 13v-2h1M419 636h1v2h-1zM423 623h2v2h-2zM423 623h2l26-8v2h-1l-27 8zM434 636l5 1v2h2v-2h-2M436 636h-2v2l5 1M436 638l5 1M438 621h-1v-2l-14 4"/>
<path d="M440 634l5 1v2h2M441 637l-5-1v2h-2M442 634h-2v2l5 1M442 636h-2M447 635l-5-1v2l5 1v-2h-2M460 639l5 1v2h1M461 639h-1v2l5 1M466 640l-5-1v2l5 1v-2h-1M495 635v21h1l13-3v-2l-1-1-12 4M495 635h2zM495 635v19M498 638l5-1h1v5"/>
<path d="M499 638v6M503 637v5h1l-5 2-1-1 5-1M504 637l-5 1h-1v5M517 621a2 2 0 0 1 3-1 2 2 0 0 1 1 3 2.6 2.6 0 0 1-1 3 2.6 2.6 0 0 1-3 0l-1-3zM518 627h1M519 621a2 2 0 0 1 2 0 2 2 0 0 1 1 2 2.6 2.6 0 0 1-1 3 2.6 2.6 0 0 1-3 0v-2zM519 620l2 1M532 635l3 1M533 637l3 1v-2h-1v2h1M533 635h-1v2l3 1M536 636l-3-1v2h-1M539 630h1v2h-1z"/>
<path d="M540 632l8 1-2 1v-2M541 639h1v-2h-1v2l2 1M541 637l2 1v2h1M542 637l2 1M542 620a2 2 0 0 1 3 0 2 2 0 0 1 1 2 2.5 2.5 0 0 1-1 3 2.5 2.5 0 0 1-3 0l-1-3zM543 626h1M543 638h1v2l-2-1M546 632l14 3M548 631l13 4M548 639h1v2l-1-1zM554 629h1M554 627h2"/>
<path d="M555 628l1-1a1 1 0 0 1 0 2 .8 .8 0 0 1-1 0zM560 635h1v2h-1zM560 635v2h3M454 641l5 1v2l2-1v-1h-2M456 640l-2 1v2l5 1M456 642l5 1M461 642l-5-2v2l-2 1M461 641h-1M475 649h-1v2h1v-2l21 5h-1l-14-3h1v2l-7-2 7 2h-1v-2l14 3M475 649v2h-1l7 2M481 653l14 3h2v-2h-1M481 651h1v2h-1z"/>
<path d="M495 654h1v2h-1zM496 654v-20l-1 1h1v21M500 651h1M500 647a1.6 1.6 0 0 1 2 1 1.6 1.6 0 0 1-1 2 1.6 1.6 0 0 1-2 0 1.6 1.6 0 0 1 0-2zM501 647h1M501 648a1.8 1.8 0 0 1 2 1 1.8 1.8 0 0 1-2 2v-1zM503 644l2 1v2l2-1M504 646h3v-2h-3v2h-1M504 644h-1v2l2 1M507 644l-2 1M508 650l1 1v2l-1-1zM508 652l13-4v-2l2 1v2l-2-1z"/>
<path d="M508 650l27-8 1 1v2l-27 8-1-1zM509 651l-12 3v2h-1M511 648h2v-2h-2v2l3 1M511 646l3 1v2l1-1M513 646h2M514 647l1-1v2h-2M535 642l1 1v2l-1-1zM535 642l25-7h1v2l-25 8-1-1zM535 644l13-4v-1h1l12-4-12 4v2l-1-1zM536 643l-13 4v2l-2-1"/>
<circle cx="393" cy="389" r=".8"/>
<circle cx="585" cy="432" r=".8"/>
<circle cx="456" cy="604" r=".8"/>
<circle cx="554" cy="628" r=".9"/>
</g>
<g fill="#000">
<circle cx="474" cy="291" r=".3"/>
<circle cx="479" cy="293" r=".3"/>
<circle cx="485" cy="299" r=".3"/>
<circle cx="488" cy="294" r=".3"/>
<circle cx="493" cy="296" r=".3"/>
<circle cx="502" cy="297" r=".3"/>
<circle cx="507" cy="299" r=".3"/>
<circle cx="512" cy="305" r=".3"/>
<circle cx="515" cy="301" r=".3"/>
<circle cx="521" cy="303" r=".3"/>
<circle cx="529" cy="304" r=".3"/>
<circle cx="534" cy="306" r=".3"/>
<circle cx="540" cy="312" r=".3"/>
<circle cx="543" cy="308" r=".3"/>
<circle cx="548" cy="309" r=".3"/>
<circle cx="530" cy="408" r=".3"/>
<circle cx="533" cy="416" r=".3"/>
<circle cx="544" cy="417" r=".3"/>
<circle cx="532" cy="421" r=".3"/>
<circle cx="580" cy="434" r=".3"/>
</g>
<!-- layer: Symbol (ANSI) -->
<g fill="none" stroke="#000" stroke-width=".46">
<path d="M461 48h2l-2 1zM463 48l-24 7M473 103l3 1h-3zM476 104l-25 2M576 108l-30 19M384 248l40 110M425 268l26 111M552 315l2-1v1zM573 311l-21 4M252 331h2l-2 1zM254 331l-26 8M585 355l-42 41"/>
<path d="M285 364h3l-3 1zM288 364l-38 10M450 377l1-1v3zM410 386l43 4M451 389l2 1h-2zM544 394l1 1-2 1zM558 391l3-1v1zM583 383l-25 8M416 414l2-1-2 2zM416 415l-125 29M418 413l-120 72M418 408h3l-3 1z"/>
<path d="M421 408l-120 8M422 413l-4 1M433 410l-1 3h-1zM433 410l-93 253M444 404l-88 84M566 417l-18 4M430 426l-1 3-1-1zM430 426l-76 237M535 431l52 41M545 433l3 1-1 1zM545 433l106 56M548 421l2-1v1z"/>
<path d="M603 435h2v1zM603 435l59 9M833 490v-6h170v6M833 490h170v6M833 490v145h170v-139M833 496h170M868 490v145M893 490v145M948 490v145M833 502h170M833 507h170M833 513h170"/>
<path d="M833 519h170M833 525h170M833 531h170M833 536h170M833 542h170M833 548h170M833 554h170M833 560h170M564 574l1 2v1zM564 574l58 90M833 565h170M833 571h170"/>
<path d="M833 577h170M833 583h170M833 589h170M833 594h170M833 600h170M833 606h170M833 612h170M833 618h170M486 639l-32 31M833 623h170M833 629h170"/>
<circle cx="434" cy="57" r="5"/>
<circle cx="446" cy="107" r="5"/>
<circle cx="580" cy="106" r="5"/>
<circle cx="382" cy="244" r="5"/>
<circle cx="424" cy="263" r="5"/>
<circle cx="578" cy="310" r="5"/>
<circle cx="224" cy="341" r="5"/>
<circle cx="589" cy="352" r="5"/>
<circle cx="246" cy="376" r="5"/>
<circle cx="406" cy="385" r="5"/>
<circle cx="587" cy="382" r="5"/>
<circle cx="297" cy="416" r="5"/>
<circle cx="571" cy="415" r="5"/>
<circle cx="287" cy="445" r="5"/>
<circle cx="667" cy="445" r="5"/>
<circle cx="591" cy="475" r="5"/>
<circle cx="294" cy="488" r="5"/>
<circle cx="353" cy="492" r="5"/>
<circle cx="655" cy="491" r="5"/>
<circle cx="339" cy="668" r="5"/>
<circle cx="352" cy="668" r="5"/>
<circle cx="451" cy="673" r="5"/>
<circle cx="624" cy="668" r="5"/>
</g>
<!-- layer: Border (ANSI) -->
<g fill="none" stroke="#000" stroke-width=".7">
<path d="M127 9v4M254 9v4M381 9v4M508 3v10l-3-5h6l-3 5 3-5M635 9v4M762 9v4M889 9v4M9 119h4M1003 119h4M9 237h4M1003 237h4M3 356h10l-5-3v6l5-3-5 3"/>
<path d="M1013 356h-10l5-3v6l-5-3 5 3M9 474h4M1003 474h4M9 593h4M1003 593h4M13 698v-685h990v685h-990h990M127 698v5M254 698v5M381 698v5M635 698v5M762 698v5M889 698v5"/>
<path d="M511 704l-3-6 3 6h-6l3-6v11"/>
</g>
<!-- layer: Title (ANSI) -->
<g fill="none" stroke="#000" stroke-width=".46">
<path d="M851 635v63M876 635v63M806 645h70M806 654h70M876 651h127M806 664h70M806 673h70M876 679h127M889 679v13M914 679v13M991 679v13M806 692h197"/>
<path d="M806 683h70M905 692v6M952 692v6"/>
</g>
<path d="M806 635h197v63h-197z" fill="none" stroke="#000" stroke-width=".51"/>
<!-- layer: Symbol (ANSI) -->
<g fill="#000">
<path d="M461 48h2l-2 1zM473 103l3 1h-3zM552 315l2-1v1zM252 331h2l-2 1zM285 364h3l-3 1zM450 377l1-1v3zM451 389l2 1h-2zM544 394l1 1-2 1zM558 391l3-1v1zM416 414l2-1-2 2zM418 408h3l-3 1zM433 410l-1 3h-1z"/>
<path d="M548 421l2-1v1zM430 426l-1 3-1-1zM545 433l3 1-1 1zM603 435h2v1zM564 574l1 2v1z"/>
<circle cx="545" cy="128" r="1.3"/>
<circle cx="424" cy="359" r="1.2"/>
<circle cx="423" cy="413" r="1.3"/>
<circle cx="445" cy="403" r="1.2"/>
<circle cx="534" cy="430" r="1.3"/>
<circle cx="487" cy="638" r="1.2"/>
</g>
<g font-size="6.3">
<text x="877" y="668">Plano Explosionado IMOV 2025-i</text>
<text x="881" y="690">F</text>
<text x="915" y="690">Explosionado</text>
</g>
<g font-size="4.3">
<text x="807" y="643">Juan Angel Ramirez</text>
<text x="852" y="643">7/25/2025</text>
<text x="936" y="644">ECI</text>
<text x="807" y="652">Juan Angel Ramirez</text>
<text x="807" y="671">Juan Angel Ramirez</text>
<text x="807" y="681">Juan Angel Ramirez</text>
</g>
<g font-size="4.2">
<text x="62" y="12">8</text>
<text x="189" y="12">7</text>
<text x="316" y="12">6</text>
<text x="443" y="12">5</text>
<text x="570" y="12">4</text>
<text x="697" y="12">3</text>
<text x="824" y="12">2</text>
<text x="951" y="12">1</text>
<text x="432" y="58">15</text>
<text x="9" y="61">F</text>
<text x="1005" y="61">F</text>
<text x="578" y="107">24</text>
<text x="444" y="109">20</text>
<text x="9" y="179">E</text>
<text x="1005" y="179">E</text>
<text x="381" y="245">4</text>
<text x="423" y="265">3</text>
<text x="9" y="298">D</text>
<text x="1004" y="298">D</text>
<text x="576" y="311">19</text>
<text x="223" y="343">2</text>
<text x="587" y="354">7</text>
<text x="244" y="377">18</text>
<text x="586" y="383">5</text>
<text x="403" y="387">14</text>
<text x="9" y="416">C</text>
<text x="294" y="417">12</text>
<text x="570" y="417">6</text>
<text x="1005" y="416">C</text>
<text x="284" y="446">22</text>
<text x="665" y="446">21</text>
<text x="589" y="476">17</text>
<text x="292" y="489">13</text>
<text x="907" y="489">PARTS LIST</text>
<text x="351" y="493">11</text>
<text x="653" y="492">16</text>
<text x="846" y="494">ITEM</text>
<text x="877" y="494">QTY</text>
<text x="907" y="494">PART NUMBER</text>
<text x="963" y="494">DESCRIPTION</text>
<text x="850" y="500">1</text>
<text x="880" y="500">1</text>
<text x="894" y="500">ensamble_caja</text>
<text x="850" y="506">2</text>
<text x="880" y="506">3</text>
<text x="894" y="506">eje</text>
<text x="850" y="512">3</text>
<text x="879" y="512">12</text>
<text x="894" y="512">leva redonda ola</text>
<text x="850" y="518">4</text>
<text x="879" y="518">12</text>
<text x="894" y="518">ola individual</text>
<text x="850" y="523">5</text>
<text x="880" y="523">2</text>
<text x="894" y="523">Spur Gear2</text>
<text x="850" y="529">6</text>
<text x="880" y="529">1</text>
<text x="894" y="529">Spur Gear1</text>
<text x="9" y="535">B</text>
<text x="850" y="535">7</text>
<text x="879" y="535">12</text>
<text x="894" y="535">Separadores</text>
<text x="1005" y="535">B</text>
<text x="850" y="541">8</text>
<text x="880" y="541">2</text>
<text x="894" y="541">Bevel Gear1</text>
<text x="850" y="547">9</text>
<text x="880" y="547">2</text>
<text x="894" y="547">eje_4_barras</text>
<text x="848" y="552">10</text>
<text x="880" y="552">1</text>
<text x="894" y="552">soporte</text>
<text x="848" y="558">11</text>
<text x="880" y="558">1</text>
<text x="894" y="558">balancin</text>
<text x="848" y="564">12</text>
<text x="848" y="570">13</text>
<text x="880" y="564">1</text>
<text x="880" y="570">1</text>
<text x="894" y="564">manivela</text>
<text x="894" y="570">acoplador</text>
<text x="848" y="576">14</text>
<text x="880" y="576">1</text>
<text x="894" y="576">soporte_MIR</text>
<text x="848" y="581">15</text>
<text x="880" y="581">1</text>
<text x="894" y="581">Tablon estrellas</text>
<text x="848" y="587">16</text>
<text x="880" y="587">2</text>
<text x="894" y="587">soporte_motor_lateral</text>
<text x="848" y="593">17</text>
<text x="880" y="593">1</text>
<text x="894" y="593">soporte_motor_superior</text>
<text x="848" y="599">18</text>
<text x="880" y="599">1</text>
<text x="894" y="599">Eje HORIZONTAL estrellas</text>
<text x="848" y="605">19</text>
<text x="879" y="605">12</text>
<text x="894" y="605">engranes conicos</text>
<text x="848" y="610">20</text>
<text x="880" y="610">6</text>
<text x="894" y="610">eje estrellas</text>
<text x="848" y="616">21</text>
<text x="880" y="616">2</text>
<text x="894" y="616">Engranaje recto1</text>
<text x="848" y="622">22</text>
<text x="880" y="622">2</text>
<text x="894" y="622">pin_eslabones</text>
<text x="848" y="628">23</text>
<text x="880" y="628">1</text>
<text x="894" y="628">tabla_posterior</text>
<text x="848" y="634">24</text>
<text x="879" y="634">30</text>
<text x="894" y="634">Estrella</text>
<text x="9" y="653">A</text>
<text x="1005" y="653">A</text>
<text x="338" y="669">9</text>
<text x="350" y="669">10</text>
<text x="622" y="669">23</text>
<text x="450" y="674">1</text>
<text x="892" y="697">1 / 1.5</text>
<text x="965" y="698">1</text>
<text x="975" y="698">1</text>
<text x="62" y="703">8</text>
<text x="189" y="703">7</text>
<text x="316" y="703">6</text>
<text x="443" y="703">5</text>
<text x="570" y="703">4</text>
<text x="697" y="703">3</text>
<text x="824" y="703">2</text>
<text x="951" y="703">1</text>
</g>
<g font-size="3.5">
<text x="807" y="638">DRAWN</text>
<text x="807" y="648">CHECKED</text>
<text x="807" y="657">QA</text>
<text x="877" y="654">TITLE</text>
<text x="807" y="667">MFG</text>
<text x="807" y="676">APPROVED</text>
<text x="879" y="683">SIZE</text>
<text x="915" y="683">DWG NO</text>
<text x="994" y="683">REV</text>
<text x="877" y="696">SCALE</text>
<text x="953" y="698">SHEET</text>
<text x="970" y="698">OF</text>
</g>
</svg>
